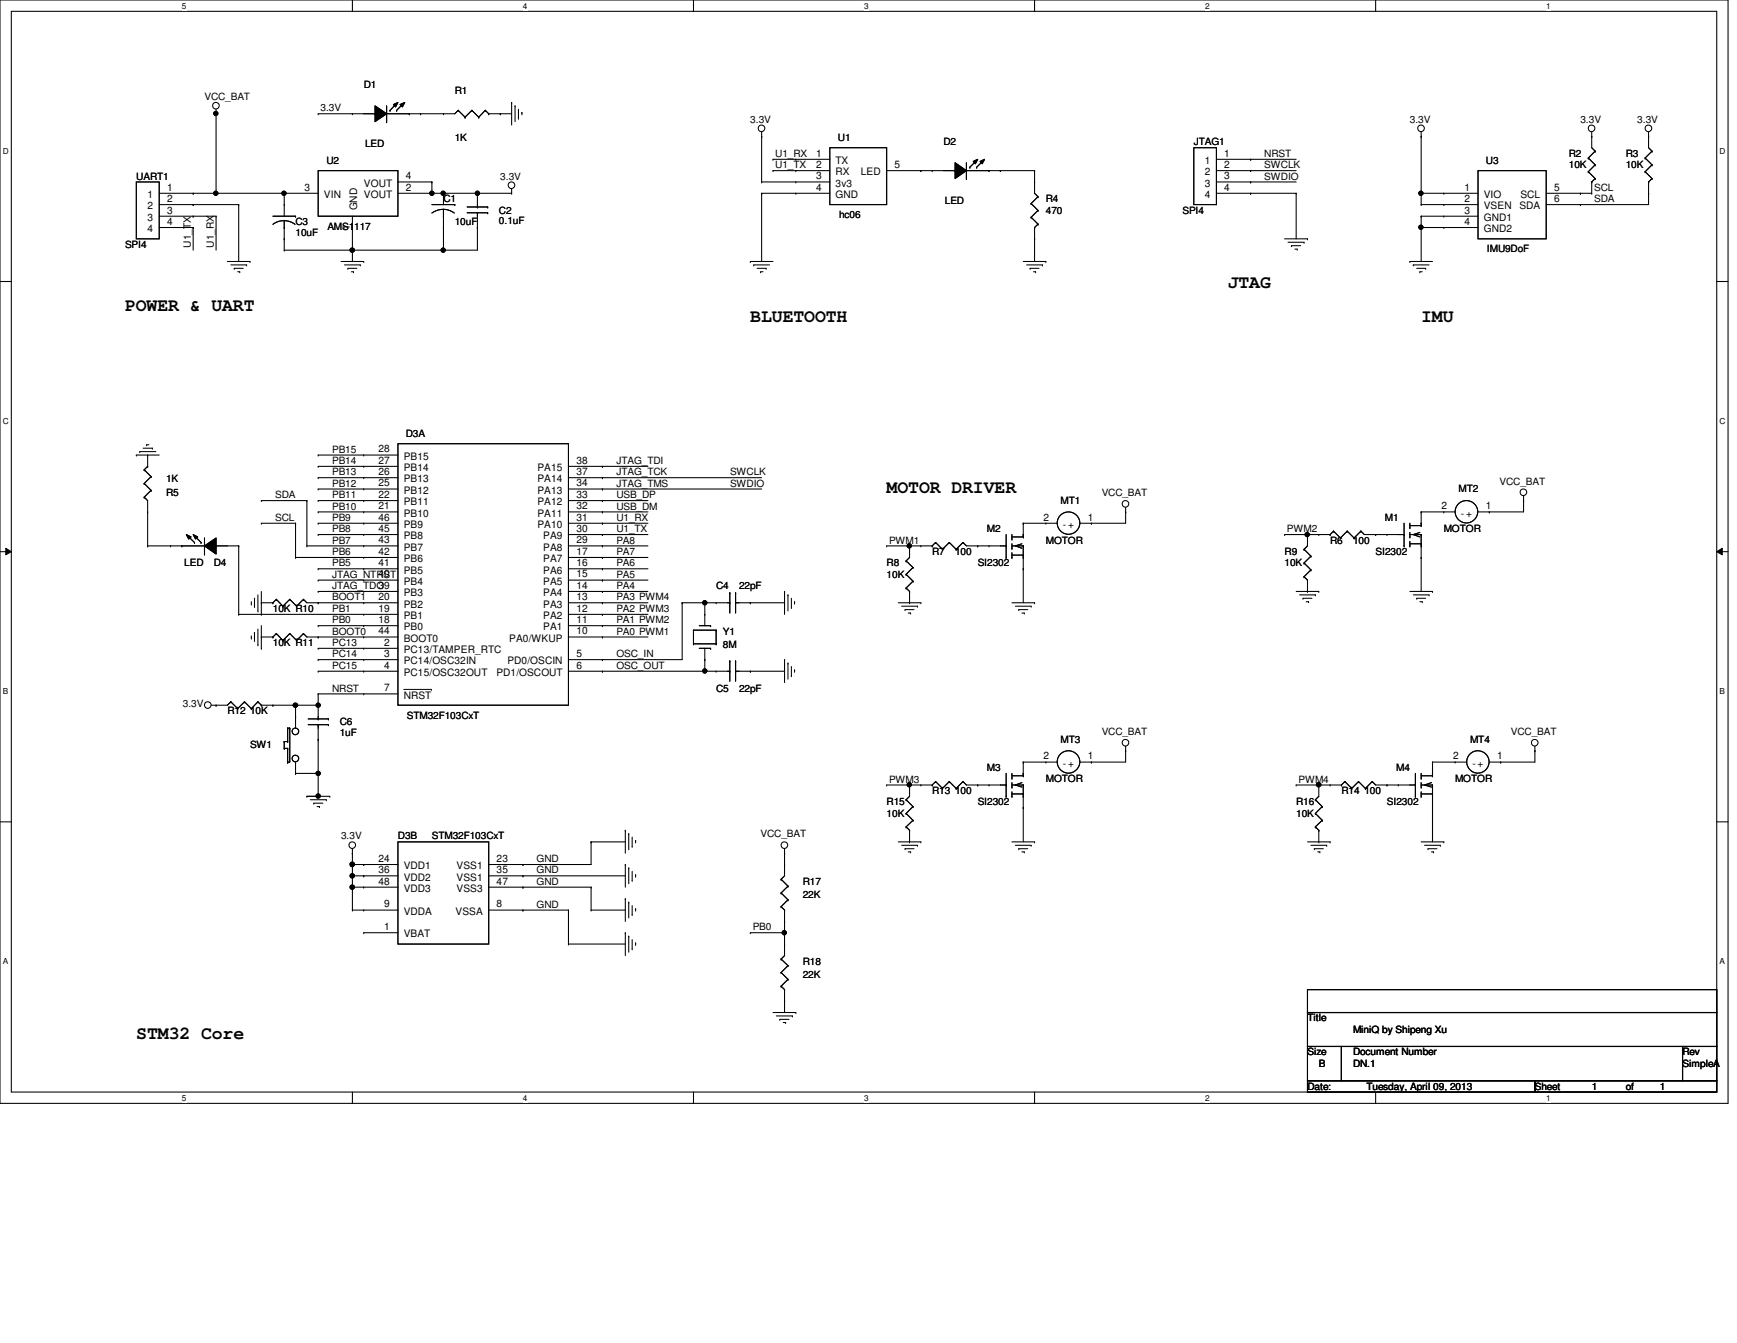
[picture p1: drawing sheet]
<svg xmlns="http://www.w3.org/2000/svg" width="279mm" height="216mm" viewBox="0 0 279 216" stroke-linecap="round" stroke-linejoin="round" font-family="sans-serif">
<path d="M0 0h278v177.4h-278zM1.8 1.8h274.3v173.8h-274.3z" fill="none" stroke="#000" stroke-width=".17"/>
<g fill="#fff">
<path d="M29.3 .2h.7v1.5h-.7z"/>
<path d="M29.3 175.8h.7v1.4h-.7z"/>
</g>
<path d="M56.7 0v1.8M56.7 175.6v1.8" fill="none" stroke="#000" stroke-width=".17"/>
<g fill="#fff">
<path d="M84.1 .2h.7v1.5h-.7z"/>
<path d="M84.1 175.8h.7v1.4h-.7z"/>
</g>
<path d="M111.5 0v1.8M111.5 175.6v1.8" fill="none" stroke="#000" stroke-width=".17"/>
<g fill="#fff">
<path d="M139 .2h.7v1.5h-.7z"/>
<path d="M139 175.8h.7v1.4h-.7z"/>
</g>
<path d="M166.4 0v1.8M166.4 175.6v1.8" fill="none" stroke="#000" stroke-width=".17"/>
<g fill="#fff">
<path d="M193.8 .2h.8v1.5h-.8z"/>
<path d="M193.8 175.8h.8v1.4h-.8z"/>
</g>
<path d="M221.3 0v1.8M221.3 175.6v1.8" fill="none" stroke="#000" stroke-width=".17"/>
<g fill="#fff">
<path d="M248.7 .2h.7v1.5h-.7z"/>
<path d="M248.7 175.8h.7v1.4h-.7z"/>
<path d="M.5 23.5h.9v1.5h-.9z"/>
<path d="M276.6 23.5h.9v1.5h-.9z"/>
<path d="M.5 67h.9v1.5h-.9z"/>
<path d="M276.6 67h.9v1.5h-.9z"/>
</g>
<path d="M0 45.3h1.8M276.1 45.3h1.9" fill="none" stroke="#000" stroke-width=".17"/>
<g fill="#fff">
<path d="M.5 110.4h.8v1.5h-.8z"/>
<path d="M276.6 110.4h.9v1.5h-.9z"/>
</g>
<path d="M0 88.7h1.8M276.1 88.7h1.9" fill="none" stroke="#000" stroke-width=".17"/>
<path d="M.9 88.1l.9 .6-.9 .5zM276.1 88.7l.9-.6v1.1z" fill="#000"/>
<path d="M.9 88.1l.9 .6-.9 .5zM276.1 88.7l.9-.6v1.1z" fill="none" stroke="#000" stroke-width=".16"/>
<g fill="#fff">
<path d="M.5 153.8h.8v1.5h-.8z"/>
<path d="M276.6 153.8h.9v1.5h-.9z"/>
</g>
<g fill="none" stroke="#000" stroke-width=".17">
<path d="M34.8 18.3h.1M34.8 17.6v13.5M51.2 18.3h.1M51.2 18.3h9.1M56.7 18.3h.1M60.3 17l1.9 1.3-1.9 1.3zM60.3 18.3h.1M62.2 19.6h.1M62.2 17v2.6M62.7 17.7h.1M63.3 16.8l.7-.3-.4 .7zM63.8 17.7h.1"/>
<path d="M63.8 16.6l-1.1 1.1M64.3 16.8l.8-.3-.4 .7zM64.9 16.6l-1.1 1.1M65.8 18.3h.1M67.6 18.3h.1M71.3 18.3h.1M73.7 17.7h.1M73.7 17.7l-.5 .6h-11M73.7 17.7l1.1 1.1M74.8 18.8h.1M75.9 17.7h.1M75.9 17.7l-1.1 1.1"/>
<path d="M75.9 17.7l1.1 1.1M77 18.8h.1M78.1 17.7h.1M78.1 17.7l-1.1 1.1M78.1 17.7l.5 .6M78.6 18.3h.1M78.6 18.3h3.7M80.5 18.3h.1M82.3 16.5h.1M82.3 16.5v3.6M82.8 17h.1M82.8 17v2.6"/>
<path d="M83.4 19h.1M83.4 17.6v1.4M83.9 18.1h.1M83.9 18.1v.4M21.9 29.3h3.7v9.1h-3.7zM25.6 32.9h12.8M25.6 34.8h9.2M25.6 31.1h25.6M25.6 36.6h5.5M31.1 32.9h.1M31.1 34.8h.1M31.1 36.6h.1"/>
<path d="M31.1 31.1h.1M31.1 36.6v3.6M34.8 34.8h.1M34.8 34.8v5.4M38.4 32.9h.1M38.4 32.9v9.1M43.9 34.8h3.6M45.7 31.1h.1M45.7 38.4h.1M45.7 36.6h.1M45.7 35.5l.8 .1 1 .5M45.7 35.5l-1.1 .2-.7 .4"/>
<path d="M45.7 32.9h.1M45.7 31.1v3.7M45.7 35.5v4.7M47.5 34.8h.1M51.2 27.4h12.8v7.4h-12.8zM56.7 34.8v7.2M64 31.1h18.3M64 29.3h5.5M69.5 29.3h.1M69.5 31.1h.1M69.5 32.9h3.7M69.5 29.3v1.8"/>
<path d="M71.3 31.1h.1M71.3 36.6h.1M71.3 34.8h.1M71.3 33.7l.8 .1 1 .4M71.3 33.7l-.8 .1-1 .4M71.3 31.1v1.8M71.3 33.7v6.5M73.2 32.9h.1M75.1 34.2h3.3M75.1 33.3h3.3M76.8 31.1h.1M76.8 36.6h.1"/>
<path d="M76.8 33.3h.1M76.8 34.2h.1M76.8 34.2v6h-31.1M76.8 31.1v2.2M78.4 34.2h.1M78.4 33.3h.1M82.3 31.1h.1M82.3 30.4v.7M122.5 29.3h.1M122.5 31.1h.1M122.5 21.9h.1M122.5 31.1h11"/>
<path d="M122.5 29.3h11M122.5 21.2v8.1M122.5 31.1v10.9M124.3 25.6h.1M124.3 27.4h.1M124.3 27.4h9.2M124.3 25.6h9.2M128 25.6h.1M128 27.4h.1M128 29.3h.1M128 31.1h.1M133.5 23.7h9.1v9.2h-9.1z"/>
<path d="M142.6 27.4h11M148.1 27.4h.1M149.9 27.4h.1M153.6 26.2l1.8 1.2-1.8 1.3zM153.6 27.4h.1M155.4 28.7h.1M155.4 27.4h11M155.4 26.2v2.5M156 26.9h.1M156.5 26l.8-.4-.4 .7zM157.1 26.9h.1M157.1 25.8l-1.1 1.1"/>
<path d="M157.6 26l.8-.4-.4 .7zM158.2 25.8l-1.1 1.1M159.1 27.4h.1M160.9 27.4h.1M165.9 32.7h.1M165.9 34.9h.1M165.9 32.7l1.1 1.1M165.9 34.9l1.1 1.1M166.4 27.4h.1M166.4 38.4h.1M166.4 36.6h.1M166.4 29.3h.1"/>
<path d="M166.4 27.4v3.7l.6 .5M166.4 36.6v5.4M167 31.6h.1M167 33.8h.1M167 36h.1M167 31.6l-1.1 1.1M167 33.8l-1.1 1.1M167 36l-.6 .6M192 23.7h3.7v9.2h-3.7zM195.7 31.1h12.8M195.7 27.4h12.8M195.7 25.6h12.8"/>
<path d="M195.7 29.3h12.8M201.2 25.6h.1M201.2 27.4h.1M201.2 29.3h.1M201.2 31.1h.1M206.6 38.4h3.7M207.2 38.9h2.6M207.7 39.5h.1M207.7 39.5h1.5M208.5 31.1h.1M208.5 31.1v7.3M209.8 38.9h.1"/>
<path d="M210.3 38.4h.1M228.6 31.1h.1M228.6 21.9h.1M228.6 36.6h.1M228.6 32.9h.1M228.6 34.8h.1M228.6 32.9h9.1M228.6 34.8h9.1M228.6 31.1h9.1M228.6 21.2v11.7M228.6 34.8v7.2M228.6 36.6h9.1"/>
<path d="M232.2 31.1h.1M232.2 32.9h.1M232.2 34.8h.1M232.2 36.6h.1M237.7 27.4h11v11h-11zM248.7 31.1h7.3M254.2 31.1h.1M254.2 32.9h.1M255.5 25.4h.1M255.5 27.6h.1M255.5 25.4l1.1 1.1M255.5 27.6l1.1 1.1"/>
<path d="M256 21.9h.1M256 29.3h.1M256 31.1h.1M256 21.2v2.5l.6 .6M256 29.3v1.8M256.6 24.3h.1M256.6 26.5h.1M256.6 28.7h.1M256.6 24.3l-1.1 1.1M256.6 26.5l-1.1 1.1M256.6 28.7l-.6 .6M264.6 25.4h.1"/>
<path d="M264.6 27.6h.1M264.6 25.4l1.1 1.1M264.6 27.6l1.1 1.1M265.2 31.1h.1M265.2 21.9h.1M265.2 29.3h.1M265.2 29.3v3.6h-16.5M265.2 21.2v2.5l.5 .6M265.7 24.3h.1M265.7 26.5h.1M265.7 28.7h.1M265.7 24.3l-1.1 1.1"/>
<path d="M265.7 26.5l-1.1 1.1M265.7 28.7l-.5 .6M36.6 42h3.6M37.1 42.6h2.6M37.7 43.1h.1M37.7 43.1h1.4M38.2 43.7h.4M38.6 43.7h.1M39.7 42.6h.1M40.2 42h.1M45.7 40.2h.1M54.9 42h3.6"/>
<path d="M55.4 42.6h2.6M56 43.1h.1M56 43.1h1.4M56.5 43.7h.4M56.7 40.2h.1M56.9 43.7h.1M58 42.6h.1M58.5 42h.1M71.3 40.2h.1M120.7 42h.1M120.7 42h3.6M121.2 42.6h.1"/>
<path d="M121.2 42.6h2.6M121.8 43.1h1.4M122.3 43.7h.1M122.3 43.7h.4M123.2 43.1h.1M164.6 42h3.6M165.1 42.6h2.6M165.7 43.1h.1M165.7 43.1h1.4M166.2 43.7h.4M166.6 43.7h.1M167.7 42.6h.1"/>
<path d="M168.2 42h.1M208.3 40h.4M208.7 40h.1M226.8 42h.1M226.8 42h3.6M227.3 42.6h.1M227.3 42.6h2.6M227.9 43.1h1.4M228.4 43.7h.1M228.4 43.7h.4M229.3 43.1h.1M21.9 73.2h.1"/>
<path d="M21.9 73.2h3.7M22.5 72.6h.1M22.5 72.6h2.6M23 72.1h1.5M23.2 79.9h.1M23.2 77.7h.1M23.2 75.5h.1M23.2 79.9l.5 .6v7.3M23.2 77.7l1.1 1.1M23.2 75.5l1.1 1.1M23.6 71.5h.1M23.6 71.5h.4"/>
<path d="M23.7 75h.1M23.7 73.2h.1M23.7 73.2v1.8M23.7 75l-.5 .5M24.3 78.8h.1M24.3 76.6h.1M24.3 78.8l-1.1 1.1M24.3 76.6l-1.1 1.1M24.5 72.1h.1M51.2 73.2h.1M51.2 75h.1M51.2 76.8h.1"/>
<path d="M51.2 78.6h.1M51.2 73.2h12.8M51.2 75h12.8M51.2 76.8h12.8M51.2 78.6h12.8M58.5 78.6h.1M58.5 76.8h.1M58.5 75h.1M58.5 73.2h.1M64 71.3h27.4v42.1h-27.4zM91.4 75h12.8M91.4 76.8h31.1"/>
<path d="M91.4 78.6h31.1M96.9 75h.1M96.9 76.8h.1M96.9 78.6h.1M245.1 79.7v2.6h-7.4M23.7 87.8h.1M23.7 82.3h.1M23.7 87.8h9.2M27.4 87.8h.1M29.3 87.8h.1M30 85.9l.7 .4-.3 .4zM30.2 86.1l1.1 1.1"/>
<path d="M31.1 85.9l.7 .4-.3 .4zM31.3 87.2h.1M31.3 86.1l1 1.1M32.3 87.2h.1M32.9 87.8l1.9-1.3v2.6zM32.9 89.1h.1M32.9 86.5v2.6M34.8 87.8h.1M34.8 87.8h3.6M38.4 98.8h.1M38.4 87.8h.1M38.4 98.8h25.6"/>
<path d="M38.4 87.8v11M40.4 97.1h.1M40.4 96.7v.4M40.9 96.2h.1M40.9 96.2v1.5M41.5 98.2h.1M41.5 95.6v2.6M42 84.1h.1M42 80.5h.1M42 98.8h.1M42 96.9h.1M42 80.5h7.4"/>
<path d="M42 84.1h5.5M42 96.9h1.9M42 95.1v3.7M43.9 96.9h.1M44.4 96.4h.1M44.4 96.4l1.1 1.1M44.4 96.4l-.5 .5M45.5 97.5h.1M46.6 96.4h.1M46.6 96.4l1.1 1.1M46.6 96.4l-1.1 1.1M47.5 89.6h.1"/>
<path d="M47.5 84.1h.1M47.5 89.6h16.5M47.5 84.1v5.5M47.7 97.5h.1M48.8 96.4h.1M48.8 96.4l.6 .5h14.6M48.8 96.4l-1.1 1.1M49.4 87.8h.1M49.4 80.5h.1M49.4 87.8h14.6M49.4 80.5v7.3M51.2 80.5h.1"/>
<path d="M51.2 82.3h.1M51.2 84.1h.1M51.2 85.9h.1M51.2 91.4h.1M51.2 93.3h.1M51.2 95.1h.1M51.2 96.9h.1M51.2 80.5h12.8M51.2 82.3h12.8M51.2 84.1h12.8M51.2 85.9h12.8M51.2 91.4h12.8"/>
<path d="M51.2 93.3h12.8M51.2 95.1h12.8M58.5 98.8h.1M58.5 96.9h.1M58.5 95.1h.1M58.5 93.3h.1M58.5 91.4h.1M58.5 89.6h.1M58.5 87.8h.1M58.5 85.9h.1M58.5 84.1h.1M58.5 82.3h.1"/>
<path d="M58.5 80.5h.1M91.4 80.5h12.8M91.4 82.3h12.8M91.4 84.1h12.8M91.4 85.9h12.8M91.4 87.8h12.8M91.4 89.6h12.8M91.4 91.4h12.8M91.4 93.3h12.8M91.4 95.1h12.8M91.4 96.9h12.8M91.4 98.8h12.8"/>
<path d="M96.9 80.5h.1M96.9 82.3h.1M96.9 84.1h.1M96.9 85.9h.1M96.9 87.8h.1M96.9 89.6h.1M96.9 91.4h.1M96.9 93.3h.1M96.9 95.1h.1M96.9 96.9h.1M96.9 98.8h.1M109.7 96.9h.1"/>
<path d="M109.7 96.9h7.7M109.7 96.9v9.1h-18.3M113.4 96.9h.1M113.4 98.8h.1M113.4 96.9v3.7M115.2 96.9h.1M117.4 96.9h.1M117.4 95.3h.1M117.4 95.3v3.3M118.3 95.3h.1M118.3 96.9h.1M118.3 96.9h7.9"/>
<path d="M118.3 95.3v3.3M120.7 96.9h.1M126.2 95.1h.1M126.2 95.1v3.7M126.7 95.6h.1M126.7 95.6v2.6M127.3 97.7h.1M127.3 96.2v1.5M127.8 96.7h.1M127.8 96.7v.4M142.6 87.8h.1M142.6 87.8h7.3"/>
<path d="M144.5 96.9h3.6M145 97.5h2.6M145.6 98h.1M145.6 98h1.4M145.8 90.2h.1M145.8 92.3h.1M145.8 94.5h.1M145.8 90.2l1.1 1M145.8 92.3l1.1 1.1M145.8 94.5l.5 .6M146.1 98.6h.4M146.3 87.8h.1"/>
<path d="M146.3 95.1h.1M146.3 96.9h.1M146.3 87.8v1.8l-.5 .6M146.3 95.1v1.8M146.5 98.6h.1M146.9 91.2h.1M146.9 93.4h.1M146.9 91.2l-1.1 1.1M146.9 93.4l-1.1 1.1M147.6 97.5h.1M148.1 96.9h.1M148.1 87.8h.1"/>
<path d="M149.9 87.8h.1M150.5 87.2h.1M150.5 87.2l1.1 1.1M150.5 87.2l-.6 .6M151.6 88.3h.1M152.7 87.2h.1M152.7 87.2l1.1 1.1M152.7 87.2l-1.1 1.1M153.8 88.3h.1M154.9 87.2h.1M154.9 87.2l.5 .6h6.4M154.9 87.2l-1.1 1.1"/>
<path d="M157.3 87.8h.1M159.1 87.8h.1M161.8 89.6h.1M161.8 87.8h.1M161.8 85.9v3.7M162.8 86.7h.1M162.8 89.6h.1M162.8 88.1h.1M162.8 87.8h1.8M162.8 96.9h3.6M162.8 85.9v.8M162.8 87.4v.7"/>
<path d="M162.8 88.9v.7M162.8 86.3h1.8M162.8 89.2h1.8M163.3 97.5h2.6M163.9 98h.1M163.9 98h1.4M164.4 87.4l-1.1 .4 1.1 .3M164.4 98.6h.4M164.6 91.4h.1M164.6 84.1h.1M164.6 89.6h.1M164.6 87.8h.1"/>
<path d="M164.6 86.3h.1M164.6 85.9h.1M164.6 89.2h.1M164.6 84.1h5.5M164.6 84.1v2.2M164.6 87.8v9.1M164.8 98.6h.1M165.9 97.5h.1M166.4 96.9h.1M168.2 84.1h.1M175.6 84.1h.1M181.1 82.3h.1"/>
<path d="M181.1 81.6v2.5h-7.4M206.6 85.9h.1M206.6 85.9h7.4M208.5 95.1h3.6M209 95.6h2.6M209.6 96.2h.1M209.6 96.2h1.4M209.8 88.3h.1M209.8 90.5h.1M209.8 92.7h.1M209.8 88.3l1.1 1.1M209.8 90.5l1.1 1.1"/>
<path d="M209.8 92.7l.5 .6M210.1 96.7h.4M210.3 85.9h.1M210.3 93.3h.1M210.3 95.1h.1M210.3 85.9v1.9l-.5 .5M210.3 93.3v1.8M210.5 96.7h.1M210.9 89.4h.1M210.9 91.6h.1M210.9 89.4l-1.1 1.1M210.9 91.6l-1.1 1.1"/>
<path d="M211.6 95.6h.1M212.1 95.1h.1M212.1 85.9h.1M214 85.9h.1M214.5 85.4h.1M214.5 85.4l1.1 1.1M214.5 85.4l-.5 .5M215.6 86.5h.1M216.7 85.4h.1M216.7 85.4l1.1 1.1M216.7 85.4l-1.1 1.1M217.8 86.5h.1"/>
<path d="M218.9 85.4h.1M218.9 85.4l.6 .5h6.3M218.9 85.4l-1.1 1.1M221.3 85.9h.1M223.1 85.9h.1M225.8 87.8h.1M225.8 85.9h.1M225.8 84.1v3.7M226.8 84.8h.1M226.8 87.8h.1M226.8 86.3h.1M226.8 85.9h1.8"/>
<path d="M226.8 95.1h3.6M226.8 84.1v.7M226.8 85.6v.7M226.8 87v.8M226.8 84.5h1.8M226.8 87.4h1.8M227.3 95.6h2.6M227.9 96.2h.1M227.9 96.2h1.4M228.4 85.6l-1.1 .3 1.1 .4M228.4 96.7h.4M228.6 89.6h.1"/>
<path d="M228.6 82.3h.1M228.6 87.8h.1M228.6 85.9h.1M228.6 84.5h.1M228.6 84.1h.1M228.6 87.4h.1M228.6 82.3h5.5M228.6 82.3v2.2M228.6 85.9v9.2M228.8 96.7h.1M229.9 95.6h.1M230.4 95.1h.1"/>
<path d="M232.2 82.3h.1M239.6 82.3h.1M245.1 80.5h.1M34.8 113.4h.1M37.1 112.8h.1M37.1 112.8l-.5 .6h-2.6M37.1 112.8l1.1 1.1M38.2 113.9h.1M39.3 112.8h.1M39.3 112.8l-1.1 1.1M39.3 112.8l1.1 1.1M40.4 102.6h.1"/>
<path d="M40.4 113.9h.1M40.4 102.2v.4M40.9 101.7h.1M40.9 101.7v1.4M41.5 103.7h.1M41.5 112.8h.1M41.5 101.1v2.6M41.5 112.8l-1.1 1.1M41.5 112.8l.5 .6M42 104.2h.1M42 102.4h.1M42 113.4h.1"/>
<path d="M42 102.4h1.9M42 113.4h9.2M42 100.6v3.6M43.9 113.4h.1M43.9 102.4h.1M44.4 101.9h.1M44.4 101.9l1.1 1.1M44.4 101.9l-.5 .5M45.5 103h.1M45.7 119.2h.1M45.7 119.2v1.1M45.7 119.2h.6"/>
<path d="M46.3 117.1h.1M46.3 119.2h.1M46.3 117.1h.3M46.3 117.1v2.1M46.6 117.1h.1M46.6 101.9h.1M46.6 117.1v5.4h-.3M46.6 101.9l1.1 1.1M46.6 101.9l-1.1 1.1M47.5 113.4h.1M47.5 115.2h.1M47.5 113.4v3.7"/>
<path d="M47.7 103h.1M48.8 101.9h.1M48.8 101.9l.6 .5h14.6M48.8 101.9l-1.1 1.1M49.6 116.5h3.2M49.6 115.6h3.2M51.2 102.4h.1M51.2 104.2h.1M51.2 106h.1M51.2 111.5h.1M51.2 107.9h.1M51.2 113.4h.1"/>
<path d="M51.2 118.9h.1M51.2 100.6h.1M51.2 115.6h.1M51.2 116.5h.1M51.2 104.2h12.8M51.2 106h12.8M51.2 111.5h12.8M51.2 107.9h12.8M51.2 100.6h12.8M51.2 111.5v4.1M51.2 116.5v11.5M52.8 116.5h.1"/>
<path d="M52.8 115.6h.1M58.5 100.6h.1M58.5 104.2h.1M58.5 106h.1M58.5 107.9h.1M58.5 111.5h.1M58.5 102.4h.1M91.4 102.4h12.8M91.4 107.9h26M91.4 100.6h12.8M96.9 107.9h.1M96.9 102.4h.1"/>
<path d="M96.9 100.6h.1M96.9 106h.1M111.5 101.3h.1M111.5 103.5h.1M111.5 103.5h3.7M111.5 101.3h3.7M111.5 101.3v2.2M112.5 104.2h1.8M112.5 100.6h1.8M113.4 106h.1M113.4 107.9h.1M113.4 104.2v3.7"/>
<path d="M114.3 104.2h.1M114.3 100.6h.1M115.2 103.5h.1M115.2 101.3h.1M115.2 107.9h.1M115.2 101.3v2.2M117.4 107.9h.1M117.4 106.3h.1M117.4 106.3v3.2M118.3 106.3h.1M118.3 107.9h.1M118.3 107.9h7.9"/>
<path d="M118.3 106.3v3.2M120.7 107.9h.1M126.2 106h.1M126.2 106v3.7M126.7 106.6h.1M126.7 106.6v2.6M127.3 108.6h.1M127.3 107.1v1.5M127.8 107.7h.1M127.8 107.7v.4M181.1 120v2.5h-7.4M246.9 120v2.5h-7.3"/>
<path d="M0 132.1h1.8M45.7 120.3h.1M45.7 120.3h.6M46.3 120.3h.1M46.3 122.5h.1M46.3 120.3v2.2M47.5 124.3h.1M47.5 124.3h3.7M47.5 122.5v1.8M49.4 128h.1M49.4 128h3.6M49.9 128.6h2.6"/>
<path d="M50.5 129.1h.1M50.5 129.1h1.4M51 129.7h.4M51.2 124.3h.1M51.4 129.7h.1M52.5 128.6h.1M53 128h.1M56.7 137.2h.1M56.7 139h.1M56.7 139h7.3M56.7 136.4v9.9M58.5 139h.1"/>
<path d="M64 135.3h14.6v16.5h-14.6zM84.1 139h.1M95.1 135.3h.1M95.1 135.3v3.7h-16.5M95.1 135.3h5.5M100.6 133.5h.1M100.6 139h.1M100.6 133.5v3.7M100.6 139v3.6M101.1 134h.1M101.1 139.5h.1M101.1 134v2.6"/>
<path d="M101.1 139.5v2.6M101.7 136.1h.1M101.7 134.6v1.5M102.2 135.1h.1M102.2 135.1v.4M126.2 137.2h.1M126.2 139h.1M126.2 136.4v4.4l-.6 .6M142.6 126.2h.1M142.6 126.2h7.3M144.5 135.3h3.6M145 135.9h2.6"/>
<path d="M145.6 136.4h.1M145.6 136.4h1.4M145.8 128.6h.1M145.8 130.8h.1M145.8 132.9h.1M145.8 128.6l1.1 1.1M145.8 130.8l1.1 1.1M145.8 132.9l.5 .6M146.1 136.9h.4M146.3 126.2h.1M146.3 133.5h.1M146.3 135.3h.1"/>
<path d="M146.3 126.2v1.8l-.5 .6M146.3 133.5v1.8M146.5 136.9h.1M146.9 129.7h.1M146.9 131.9h.1M146.9 129.7l-1.1 1.1M146.9 131.9l-1.1 1M147.6 135.9h.1M148.1 135.3h.1M148.1 126.2h.1M149.9 126.2h.1M150.5 125.6h.1"/>
<path d="M150.5 125.6l1.1 1.1M150.5 125.6l-.6 .6M151.6 126.7h.1M152.7 125.6h.1M152.7 125.6l1.1 1.1M152.7 125.6l-1.1 1.1M153.8 126.7h.1M154.9 125.6h.1M154.9 125.6l.5 .6h6.4M154.9 125.6l-1.1 1.1M157.3 126.2h.1M159.1 126.2h.1"/>
<path d="M161.8 128h.1M161.8 126.2h.1M161.8 124.3v3.7M162.8 125.1h.1M162.8 128h.1M162.8 126.5h.1M162.8 135.3h3.6M162.8 126.2h1.8M162.8 124.3v.8M162.8 125.8v.7M162.8 127.3v.7M162.8 124.7h1.8"/>
<path d="M162.8 127.6h1.8M163.3 135.9h2.6M163.9 136.4h.1M163.9 136.4h1.4M164.4 125.8l-1.1 .4 1.1 .3M164.4 136.9h.4M164.6 129.8h.1M164.6 122.5h.1M164.6 128h.1M164.6 126.2h.1M164.6 124.7h.1M164.6 124.3h.1"/>
<path d="M164.6 127.6h.1M164.6 122.5v2.2M164.6 126.2v9.1M164.6 122.5h5.5M164.8 136.9h.1M165.9 135.9h.1M166.4 135.3h.1M168.2 122.5h.1M175.6 122.5h.1M181.1 120.7h.1M208.5 126.2h.1M208.5 126.2h7.3"/>
<path d="M210.3 135.3h3.7M210.9 135.9h2.5M211.4 136.4h.1M211.4 136.4h1.5M211.6 128.6h.1M211.6 130.8h.1M211.6 132.9h.1M211.6 128.6l1.1 1.1M211.6 130.8l1.1 1.1M211.6 132.9l.5 .6M212 136.9h.3M212.1 126.2h.1"/>
<path d="M212.1 133.5h.1M212.1 135.3h.1M212.1 126.2v1.8l-.5 .6M212.1 133.5v1.8M212.3 136.9h.1M212.7 129.7h.1M212.7 131.9h.1M212.7 129.7l-1.1 1.1M212.7 131.9l-1.1 1M213.4 135.9h.1M214 135.3h.1M214 126.2h.1"/>
<path d="M215.8 126.2h.1M216.3 125.6h.1M216.3 125.6l1.1 1.1M216.3 125.6l-.5 .6M217.4 126.7h.1M218.5 125.6h.1M218.5 125.6l1.1 1.1M218.5 125.6l-1.1 1.1M219.6 126.7h.1M220.7 125.6h.1M220.7 125.6l.6 .6h6.4M220.7 125.6l-1.1 1.1"/>
<path d="M223.1 126.2h.1M224.9 126.2h.1M227.7 128h.1M227.7 126.2h.1M227.7 124.3v3.7M228.6 125.1h.1M228.6 128h.1M228.6 126.5h.1M228.6 135.3h3.6M228.6 124.3v.8M228.6 125.8v.7M228.6 127.3v.7"/>
<path d="M228.6 126.2h1.8M228.6 124.7h1.8M228.6 127.6h1.8M229.2 135.9h2.5M229.7 136.4h.1M229.7 136.4h1.4M230.3 125.8l-1.1 .4 1.1 .3M230.3 136.9h.3M230.4 129.8h.1M230.4 122.5h.1M230.4 128h.1M230.4 126.2h.1"/>
<path d="M230.4 124.7h.1M230.4 124.3h.1M230.4 127.6h.1M230.4 122.5v2.2M230.4 126.2v9.1M230.4 122.5h5.5M230.6 136.9h.1M231.7 135.9h.1M232.2 135.3h.1M234.1 122.5h.1M241.4 122.5h.1M246.9 120.7h.1"/>
<path d="M276.1 132.1h1.9M56.7 142.6h.1M56.7 140.8h.1M56.7 146.3h.1M56.7 146.3h7.3M56.7 142.6h7.3M56.7 140.8h7.3M58.5 140.8h.1M58.5 142.6h.1M58.5 149.9h.1M58.5 146.3h.1M58.5 149.9h5.5"/>
<path d="M78.6 146.3h12.8M78.6 142.6h16.5M78.6 140.8h22M84.1 146.3h.1M84.1 142.6h.1M84.1 140.8h.1M91.4 146.3h.1M91.4 151.8h.1M91.4 146.3v5.5M91.4 151.8h9.2M95.1 142.6h.1M95.1 146.3h.1"/>
<path d="M95.1 146.3h5.5M95.1 142.6v3.7M100.6 144.5h.1M100.6 149.9h.1M100.6 144.5v3.6M100.6 149.9v3.7M101.1 145h.1M101.1 150.5h.1M101.1 145v2.6M101.1 150.5v2.6M101.7 141.5h.1M101.7 147h.1"/>
<path d="M101.7 152.5h.1M101.7 140.1v1.4M101.7 145.6v1.4M101.7 151v1.5M102.2 140.6h.1M102.2 146.1h.1M102.2 151.6h.1M102.2 140.6v.4M102.2 146.1v.4M102.2 151.6v.4M120.7 149.9h.1M120.7 149.9h5.5"/>
<path d="M125.6 154.2h.1M125.6 156.3h.1M125.6 158.5h.1M125.6 141.4h.1M125.6 143.6h.1M125.6 145.8h.1M125.6 154.2l1.1 1M125.6 156.3l1.1 1.1M125.6 158.5l.6 .6M125.6 141.4l1.1 1.1M125.6 143.6l1.1 1.1M125.6 145.8l.6 .5"/>
<path d="M126.2 148.1h.1M126.2 149.9h.1M126.2 159.1h.1M126.2 151.8h.1M126.2 146.3h.1M126.2 146.3v7.3l-.6 .6M126.2 159.1v3.7M126.7 155.2h.1M126.7 157.4h.1M126.7 142.5h.1M126.7 144.7h.1M126.7 155.2l-1.1 1.1"/>
<path d="M126.7 157.4l-1.1 1.1M126.7 142.5l-1.1 1.1M126.7 144.7l-1.1 1.1M210.3 159.1h65.8v3.7h-65.8zM124.3 162.8h3.7M124.9 163.3h2.6M125.4 163.9h.1M125.4 163.9h1.5M126 164.4h.4M126.2 160.9h.1M126.4 164.4h.1M127.5 163.3h.1"/>
<path d="M128 162.8h.1M210.3 162.8h65.8v5.4h-65.8zM210.3 168.2h5.5v5.5h-5.5zM210.3 173.7h36.6v1.9h-36.6zM215.8 168.2h54.8v5.5h-54.8zM246.9 173.7h29.2v1.9h-29.2zM270.6 168.2h5.5v5.5h-5.5z"/>
<circle cx="34.7" cy="18.2" r=".34"/>
<circle cx="34.7" cy="17" r=".54"/>
<circle cx="34.7" cy="31.1" r=".34"/>
<circle cx="45.7" cy="31.1" r=".34"/>
<circle cx="69.5" cy="31.1" r=".34"/>
<circle cx="71.3" cy="31.1" r=".34"/>
<circle cx="76.8" cy="31.1" r=".34"/>
<circle cx="82.3" cy="29.8" r=".54"/>
<circle cx="122.5" cy="20.6" r=".54"/>
<circle cx="228.6" cy="31.1" r=".34"/>
<circle cx="228.6" cy="36.5" r=".34"/>
<circle cx="228.6" cy="20.6" r=".54"/>
<circle cx="256" cy="20.6" r=".54"/>
<circle cx="265.1" cy="20.6" r=".54"/>
<circle cx="56.7" cy="40.2" r=".36"/>
<circle cx="71.3" cy="40.2" r=".34"/>
<circle cx="245" cy="79.1" r=".54"/>
<circle cx="113.4" cy="96.9" r=".34"/>
<circle cx="146.3" cy="87.8" r=".34"/>
<circle cx="171.9" cy="84.1" r="1.81"/>
<circle cx="181" cy="81" r=".54"/>
<circle cx="210.3" cy="85.9" r=".34"/>
<circle cx="235.9" cy="82.3" r="1.81"/>
<circle cx="33.4" cy="113.3" r=".54"/>
<circle cx="47.5" cy="117.6" r=".54"/>
<circle cx="47.5" cy="113.4" r=".36"/>
<circle cx="51.2" cy="113.4" r=".34"/>
<circle cx="113.4" cy="107.9" r=".34"/>
<circle cx="181" cy="119.4" r=".54"/>
<circle cx="246.9" cy="119.4" r=".54"/>
<circle cx="47.5" cy="121.9" r=".54"/>
<circle cx="51.2" cy="124.3" r=".34"/>
<circle cx="51.2" cy="128" r=".34"/>
<circle cx="56.7" cy="139" r=".37"/>
<circle cx="56.7" cy="135.9" r=".54"/>
<circle cx="126.2" cy="135.9" r=".54"/>
<circle cx="146.3" cy="126.1" r=".34"/>
<circle cx="171.9" cy="122.5" r="1.81"/>
<circle cx="212.1" cy="126.1" r=".36"/>
<circle cx="237.7" cy="122.5" r="1.8"/>
<circle cx="56.7" cy="142.6" r=".36"/>
<circle cx="56.7" cy="140.8" r=".36"/>
<circle cx="126.1" cy="149.9" r=".34"/>
</g>
<g fill="#000">
<path d="M60.3 17l1.9 1.3-1.9 1.3z" fill-rule="evenodd"/>
<path d="M60.3 17l1.9 1.3-1.9 1.3z" fill-rule="evenodd"/>
<path d="M63.3 16.8l.7-.3-.4 .7z" fill-rule="evenodd"/>
<path d="M63.3 16.8l.7-.3-.4 .7z" fill-rule="evenodd"/>
<path d="M64.3 16.8l.8-.3-.4 .7z" fill-rule="evenodd"/>
<path d="M64.3 16.8l.8-.3-.4 .7z" fill-rule="evenodd"/>
<path d="M153.6 26.2l1.8 1.2-1.8 1.3z" fill-rule="evenodd"/>
<path d="M153.6 26.2l1.8 1.2-1.8 1.3z" fill-rule="evenodd"/>
<path d="M156.5 26l.8-.4-.4 .7z" fill-rule="evenodd"/>
<path d="M156.5 26l.8-.4-.4 .7z" fill-rule="evenodd"/>
<path d="M157.6 26l.8-.4-.4 .7z" fill-rule="evenodd"/>
<path d="M157.6 26l.8-.4-.4 .7z" fill-rule="evenodd"/>
<path d="M30 85.9l.7 .4-.3 .4z" fill-rule="evenodd"/>
<path d="M30 85.9l.7 .4-.3 .4z" fill-rule="evenodd"/>
<path d="M31.1 85.9l.7 .4-.3 .4z" fill-rule="evenodd"/>
<path d="M31.1 85.9l.7 .4-.3 .4z" fill-rule="evenodd"/>
<path d="M32.9 87.8l1.9-1.3v2.6z" fill-rule="evenodd"/>
<path d="M32.9 87.8l1.9-1.3v2.6z" fill-rule="evenodd"/>
<circle cx="34.7" cy="18.2" r=".34"/>
<circle cx="34.7" cy="31.1" r=".34"/>
<circle cx="45.7" cy="31.1" r=".34"/>
<circle cx="69.5" cy="31.1" r=".34"/>
<circle cx="71.3" cy="31.1" r=".34"/>
<circle cx="76.8" cy="31.1" r=".34"/>
<circle cx="228.6" cy="31.1" r=".34"/>
<circle cx="228.6" cy="36.5" r=".34"/>
<circle cx="56.7" cy="40.2" r=".36"/>
<circle cx="71.3" cy="40.2" r=".34"/>
<circle cx="113.4" cy="96.9" r=".34"/>
<circle cx="146.3" cy="87.8" r=".34"/>
<circle cx="210.3" cy="85.9" r=".34"/>
<circle cx="47.5" cy="113.4" r=".36"/>
<circle cx="51.2" cy="113.4" r=".34"/>
<circle cx="113.4" cy="107.9" r=".34"/>
<circle cx="51.2" cy="124.3" r=".34"/>
<circle cx="51.2" cy="128" r=".34"/>
<circle cx="56.7" cy="139" r=".37"/>
<circle cx="146.3" cy="126.1" r=".34"/>
<circle cx="212.1" cy="126.1" r=".36"/>
<circle cx="56.7" cy="142.6" r=".36"/>
<circle cx="56.7" cy="140.8" r=".36"/>
<circle cx="126.1" cy="149.9" r=".34"/>
</g>
<path d="M64.9 110.8h4.5M69.4 110.8h.1" fill="none" stroke="#000" stroke-width=".16"/>
<g font-size="2.9">
<text x="197.5" y="46.3">JTAG</text>
<text x="20.1" y="50">POWER &amp; UART</text>
<text x="120.7" y="51.8">BLUETOOTH</text>
<text x="228.6" y="51.8">IMU</text>
<text x="142.6" y="79.2">MOTOR DRIVER</text>
<text x="21.9" y="167">STM32 Core</text>
</g>
<g font-size="1.7">
<text x="65.3" y="28.8">4</text>
<text x="131.3" y="25.2">1</text>
<text x="131.3" y="27">2</text>
<text x="131.3" y="28.8">3</text>
<text x="134.4" y="26.4">TX</text>
<text x="134.4" y="28.2">RX</text>
<text x="138.5" y="28.2">LED</text>
<text x="143.9" y="27">5</text>
<text x="193.8" y="26.4">1</text>
<text x="193.8" y="28.2">2</text>
<text x="196.9" y="25.2">1</text>
<text x="196.9" y="27">2</text>
<text x="196.9" y="28.8">3</text>
<text x="23.7" y="31.8">1</text>
<text x="23.7" y="33.7">2</text>
<text x="23.7" y="35.5">3</text>
<text x="26.9" y="30.6">1</text>
<text x="26.9" y="32.5">2</text>
<text x="26.9" y="34.3">3</text>
<text x="49" y="30.6">3</text>
<text x="52.1" y="31.8">VIN</text>
<text x="57.4" y="33.8" transform="rotate(-90 57.4 33.8)">GND</text>
<text x="58.5" y="31.8">VOUT</text>
<text x="58.5" y="30">VOUT</text>
<text x="65.3" y="30.6">2</text>
<text x="131.3" y="30.6">4</text>
<text x="134.4" y="30">3v3</text>
<text x="134.4" y="31.8">GND</text>
<text x="193.8" y="30">3</text>
<text x="193.8" y="31.8">4</text>
<text x="196.9" y="30.6">4</text>
<text x="235.5" y="30.6">1</text>
<text x="235.5" y="32.5">2</text>
<text x="235.5" y="34.3">3</text>
<text x="238.7" y="31.8">VIO</text>
<text x="238.7" y="33.7">VSEN</text>
<text x="238.7" y="35.5">GND1</text>
<text x="244.4" y="33.7">SDA</text>
<text x="244.6" y="31.8">SCL</text>
<text x="250" y="32.5">6</text>
<text x="250" y="30.6">5</text>
<text x="23.7" y="37.3">4</text>
<text x="26.9" y="36.2">4</text>
<text x="56.3" y="36.9" transform="rotate(-90 56.3 36.9)">1</text>
<text x="235.5" y="36.2">4</text>
<text x="238.7" y="37.3">GND2</text>
<text x="60.9" y="76.4">26</text>
<text x="60.9" y="74.5">27</text>
<text x="60.9" y="72.7">28</text>
<text x="64.9" y="77.6">PB13</text>
<text x="64.9" y="75.7">PB14</text>
<text x="64.9" y="73.9">PB15</text>
<text x="86.4" y="77.6">PA14</text>
<text x="86.4" y="75.7">PA15</text>
<text x="92.7" y="76.4">37</text>
<text x="92.7" y="74.5">38</text>
<text x="60.9" y="83.7">46</text>
<text x="60.9" y="81.9">21</text>
<text x="60.9" y="80.1">22</text>
<text x="60.9" y="78.2">25</text>
<text x="64.9" y="83.1">PB10</text>
<text x="64.9" y="81.2">PB11</text>
<text x="64.9" y="79.4">PB12</text>
<text x="86.4" y="83.1">PA11</text>
<text x="86.4" y="81.2">PA12</text>
<text x="86.4" y="79.4">PA13</text>
<text x="92.7" y="83.7">31</text>
<text x="92.7" y="81.9">32</text>
<text x="92.7" y="80.1">33</text>
<text x="92.7" y="78.2">34</text>
<text x="167.9" y="83.7">2</text>
<text x="175" y="83.7">1</text>
<text x="231.9" y="81.9">2</text>
<text x="235" y="83.1">- +</text>
<text x="239" y="81.9">1</text>
<text x="60.9" y="89.2">42</text>
<text x="60.9" y="87.3">43</text>
<text x="60.9" y="85.5">45</text>
<text x="64.9" y="88.5">PB7</text>
<text x="64.9" y="86.7">PB8</text>
<text x="64.9" y="84.9">PB9</text>
<text x="86.4" y="84.9">PA10</text>
<text x="87.4" y="88.5">PA8</text>
<text x="87.4" y="86.7">PA9</text>
<text x="92.7" y="89.2">17</text>
<text x="92.7" y="87.3">29</text>
<text x="92.7" y="85.5">30</text>
<text x="171" y="84.9">- +</text>
<text x="60.9" y="94.7">39</text>
<text x="60.9" y="92.8">40</text>
<text x="60.9" y="91">41</text>
<text x="64.9" y="95.8">PB3</text>
<text x="64.9" y="94">PB4</text>
<text x="64.9" y="92.2">PB5</text>
<text x="64.9" y="90.4">PB6</text>
<text x="87.4" y="95.8">PA4</text>
<text x="87.4" y="94">PA5</text>
<text x="87.4" y="92.2">PA6</text>
<text x="87.4" y="90.4">PA7</text>
<text x="92.7" y="94.7">14</text>
<text x="92.7" y="92.8">15</text>
<text x="92.7" y="91">16</text>
<text x="60.9" y="100.2">18</text>
<text x="60.9" y="98.3">19</text>
<text x="60.9" y="96.5">20</text>
<text x="60.9" y="102">44</text>
<text x="64.9" y="101.3">PB0</text>
<text x="64.9" y="99.5">PB1</text>
<text x="64.9" y="97.7">PB2</text>
<text x="87.4" y="101.3">PA1</text>
<text x="87.4" y="99.5">PA2</text>
<text x="87.4" y="97.7">PA3</text>
<text x="92.7" y="102">10</text>
<text x="92.7" y="100.2">11</text>
<text x="92.7" y="98.3">12</text>
<text x="92.7" y="96.5">13</text>
<text x="61.8" y="103.8">2</text>
<text x="61.8" y="105.6">3</text>
<text x="61.8" y="107.5">4</text>
<text x="64.9" y="105">PC13/TAMPER_RTC</text>
<text x="64.9" y="106.8">PC14/OSC32IN</text>
<text x="64.9" y="103.2">BOOT0</text>
<text x="81.6" y="106.8">PD0/OSCIN</text>
<text x="81.9" y="103.2">PA0/WKUP</text>
<text x="92.7" y="105.6">5</text>
<text x="92.7" y="107.5">6</text>
<text x="61.8" y="111.1">7</text>
<text x="64.9" y="108.7">PC15/OSC32OUT</text>
<text x="64.9" y="112.3">NRST</text>
<text x="79.8" y="108.7">PD1/OSCOUT</text>
<text x="167.9" y="122.1">2</text>
<text x="171" y="123.3">- +</text>
<text x="175" y="122.1">1</text>
<text x="233.7" y="122.1">2</text>
<text x="236.9" y="123.3">-+</text>
<text x="240.8" y="122.1">1</text>
<text x="60.9" y="138.6">24</text>
<text x="60.9" y="140.4">36</text>
<text x="60.9" y="142.2">48</text>
<text x="64.9" y="139.7">VDD1</text>
<text x="64.9" y="141.6">VDD2</text>
<text x="64.9" y="143.4">VDD3</text>
<text x="73.4" y="139.7">VSS1</text>
<text x="73.4" y="141.6">VSS1</text>
<text x="73.4" y="143.4">VSS3</text>
<text x="79.9" y="138.6">23</text>
<text x="79.9" y="140.4">35</text>
<text x="79.9" y="142.2">47</text>
<text x="61.8" y="149.5">1</text>
<text x="61.8" y="145.9">9</text>
<text x="64.9" y="147.1">VDDA</text>
<text x="73.3" y="147.1">VSSA</text>
<text x="79.9" y="145.9">8</text>
<text x="64.9" y="150.7">VBAT</text>
</g>
<g font-size="1.6">
<text x="32.9" y="16">VCC_BAT</text>
<text x="51.6" y="17.9">3.3V</text>
<text x="58.5" y="14.2">D1</text>
<text x="73.2" y="15.2">R1</text>
<text x="58.7" y="23.6">LED</text>
<text x="73.2" y="22.6">1K</text>
<text x="120.7" y="19.7">3.3V</text>
<text x="134.8" y="22.6">U1</text>
<text x="151.8" y="23.4">D2</text>
<text x="192" y="23.4">JTAG1</text>
<text x="226.8" y="19.7">3.3V</text>
<text x="254.2" y="19.7">3.3V</text>
<text x="263.4" y="19.7">3.3V</text>
<text x="21.9" y="28.9">UART1</text>
<text x="52.5" y="26.3">U2</text>
<text x="80.5" y="28.9">3.3V</text>
<text x="124.7" y="25.2">U1_RX</text>
<text x="124.7" y="27.1">U1_TX</text>
<text x="203.4" y="25.2">NRST</text>
<text x="203.4" y="27.1">SWCLK</text>
<text x="203.4" y="28.9">SWDIO</text>
<text x="239" y="26.3">U3</text>
<text x="252.3" y="25.2">R2</text>
<text x="252.3" y="27.1">10K</text>
<text x="261.5" y="25.2">R3</text>
<text x="261.5" y="27.1">10K</text>
<text x="71.3" y="32.5">C1</text>
<text x="80.3" y="34.3">C2</text>
<text x="80.3" y="36">0.1uF</text>
<text x="135" y="35.1">hc06</text>
<text x="152" y="32.7">LED</text>
<text x="168.2" y="32.5">R4</text>
<text x="168.2" y="34.3">470</text>
<text x="190.2" y="34.3">SPI4</text>
<text x="256.4" y="30.7">SCL</text>
<text x="256.4" y="32.5">SDA</text>
<text x="20.1" y="39.8">SPI4</text>
<text x="30.7" y="39.8" transform="rotate(-90 30.7 39.8)">U1_TX</text>
<text x="34.4" y="39.8" transform="rotate(-90 34.4 39.8)">U1_RX</text>
<text x="47.5" y="36.2">C3</text>
<text x="47.5" y="38">10uF</text>
<text x="52.7" y="36.9">AMS1117</text>
<text x="73.2" y="36.2">10uF</text>
<text x="239.2" y="40.6">IMU9DoF</text>
<text x="65.3" y="70.2">D3A</text>
<text x="26.7" y="77.5">1K</text>
<text x="53.4" y="72.8">PB15</text>
<text x="53.4" y="74.6">PB14</text>
<text x="53.4" y="76.4">PB13</text>
<text x="99.1" y="74.6">JTAG_TDI</text>
<text x="99.1" y="76.4">JTAG_TCK</text>
<text x="117.4" y="76.4">SWCLK</text>
<text x="241.2" y="77.9">VCC_BAT</text>
<text x="26.7" y="79.7">R5</text>
<text x="44.3" y="83.7">SCL</text>
<text x="44.3" y="80.1">SDA</text>
<text x="53.4" y="78.2">PB12</text>
<text x="53.4" y="80.1">PB11</text>
<text x="53.4" y="81.9">PB10</text>
<text x="53.4" y="83.7">PB9</text>
<text x="99.1" y="78.2">JTAG_TMS</text>
<text x="99.1" y="80.1">USB_DP</text>
<text x="99.1" y="81.9">USB_DM</text>
<text x="99.1" y="83.7">U1_RX</text>
<text x="117.4" y="78.2">SWDIO</text>
<text x="170.6" y="81">MT1</text>
<text x="177.2" y="79.7">VCC_BAT</text>
<text x="222.8" y="83.7">M1</text>
<text x="234.6" y="79.2">MT2</text>
<text x="53.4" y="85.6">PB8</text>
<text x="53.4" y="87.4">PB7</text>
<text x="53.4" y="89.2">PB6</text>
<text x="99.1" y="85.6">U1_TX</text>
<text x="99.1" y="87.4">PA8</text>
<text x="99.1" y="89.2">PA7</text>
<text x="143" y="87.4">PWM1</text>
<text x="149.9" y="89.2">R7</text>
<text x="153.6" y="89.2">100</text>
<text x="158.7" y="85.6">M2</text>
<text x="168.2" y="87.4">MOTOR</text>
<text x="206.6" y="89.2">R9</text>
<text x="207" y="85.6">PWM2</text>
<text x="214" y="87.4">R6</text>
<text x="217.6" y="87.4">100</text>
<text x="221.3" y="89.2">SI2302</text>
<text x="232.2" y="85.6">MOTOR</text>
<text x="29.6" y="91.1">LED</text>
<text x="34.4" y="91.1">D4</text>
<text x="53.4" y="91.1">PB5</text>
<text x="53.4" y="92.9">JTAG_NTRST</text>
<text x="53.4" y="94.7">JTAG_TDO</text>
<text x="99.1" y="91.1">PA6</text>
<text x="99.1" y="92.9">PA5</text>
<text x="99.1" y="94.7">PA4</text>
<text x="115.2" y="94.7">C4</text>
<text x="118.9" y="94.7">22pF</text>
<text x="142.6" y="91.1">R8</text>
<text x="142.6" y="92.9">10K</text>
<text x="157.3" y="91.1">SI2302</text>
<text x="206.6" y="91.1">10K</text>
<text x="43.9" y="98.3">10K R10</text>
<text x="53.4" y="96.5">BOOT1</text>
<text x="53.4" y="98.4">PB1</text>
<text x="53.4" y="100.2">PB0</text>
<text x="99.1" y="96.5">PA3 PWM4</text>
<text x="99.1" y="98.4">PA2 PWM3</text>
<text x="99.1" y="100.2">PA1 PWM2</text>
<text x="43.9" y="103.8">10K R11</text>
<text x="53.4" y="102">BOOT0</text>
<text x="53.4" y="103.8">PC13</text>
<text x="53.4" y="105.7">PC14</text>
<text x="53.4" y="107.5">PC15</text>
<text x="99.1" y="107.5">OSC_OUT</text>
<text x="99.1" y="102">PA0 PWM1</text>
<text x="99.1" y="105.7">OSC_IN</text>
<text x="116.3" y="102">Y1</text>
<text x="116.3" y="104.2">8M</text>
<text x="29.4" y="113.7">3.3V</text>
<text x="53.4" y="111.2">NRST</text>
<text x="115.2" y="111.2">C5</text>
<text x="118.9" y="111.2">22pF</text>
<text x="36.6" y="114.8">R12 10K</text>
<text x="54.7" y="116.6">C6</text>
<text x="54.7" y="118.3">1uF</text>
<text x="65.4" y="115.5">STM32F103CxT</text>
<text x="170.6" y="119.4">MT3</text>
<text x="177.2" y="118.1">VCC_BAT</text>
<text x="236.5" y="119.4">MT4</text>
<text x="243" y="118.1">VCC_BAT</text>
<text x="40.2" y="120.3">SW1</text>
<text x="143" y="125.8">PWM3</text>
<text x="158.7" y="124">M3</text>
<text x="168.2" y="125.8">MOTOR</text>
<text x="208.9" y="125.8">PWM4</text>
<text x="224.6" y="124">M4</text>
<text x="234.1" y="125.8">MOTOR</text>
<text x="142.6" y="129.5">R15</text>
<text x="142.6" y="131.3">10K</text>
<text x="149.9" y="127.6">R13 100</text>
<text x="157.3" y="129.5">SI2302</text>
<text x="208.5" y="129.5">R16</text>
<text x="208.5" y="131.3">10K</text>
<text x="215.8" y="127.6">R14 100</text>
<text x="223.1" y="129.5">SI2302</text>
<text x="54.9" y="134.9">3.3V</text>
<text x="64" y="134.9">D3B</text>
<text x="69.5" y="134.9">STM32F103CxT</text>
<text x="122.3" y="134.6">VCC_BAT</text>
<text x="86.3" y="142.2">GND</text>
<text x="86.3" y="140.4">GND</text>
<text x="86.3" y="138.6">GND</text>
<text x="129.1" y="142.2">R17</text>
<text x="86.3" y="145.9">GND</text>
<text x="121.1" y="149.6">PB0</text>
<text x="129.1" y="144.4">22K</text>
<text x="129.1" y="155.1">R18</text>
<text x="129.1" y="157.2">22K</text>
<text x="210.3" y="164.2">Title</text>
<text x="217.6" y="166">MiniQ by Shipeng Xu</text>
<text x="210.3" y="169.7">Size</text>
<text x="212.1" y="171.5">B</text>
<text x="217.6" y="169.7">Document Number</text>
<text x="217.6" y="171.5">DN.1</text>
<text x="270.6" y="169.7">Rev</text>
<text x="270.6" y="171.5">SimpleA</text>
<text x="210.3" y="175.2">Date:</text>
<text x="219.8" y="175.2">Tuesday, April 09, 2013</text>
<text x="246.9" y="175.2">Sheet</text>
<text x="256" y="175.2">1</text>
<text x="261.5" y="175.2">of</text>
<text x="267" y="175.2">1</text>
</g>
<g font-size="1.3">
<text x="29.3" y="1.4">5</text>
<text x="84.1" y="1.4">4</text>
<text x="139" y="1.4">3</text>
<text x="193.8" y="1.4">2</text>
<text x="248.7" y="1.4">1</text>
<text x=".5" y="24.7">D</text>
<text x="276.6" y="24.7">D</text>
<text x=".5" y="68.2">C</text>
<text x="276.6" y="68.2">C</text>
<text x=".5" y="111.6">B</text>
<text x="276.6" y="111.6">B</text>
<text x=".5" y="155">A</text>
<text x="276.6" y="155">A</text>
<text x="29.3" y="177">5</text>
<text x="84.1" y="177">4</text>
<text x="139" y="177">3</text>
<text x="193.8" y="177">2</text>
<text x="248.7" y="177">1</text>
</g>
</svg>
